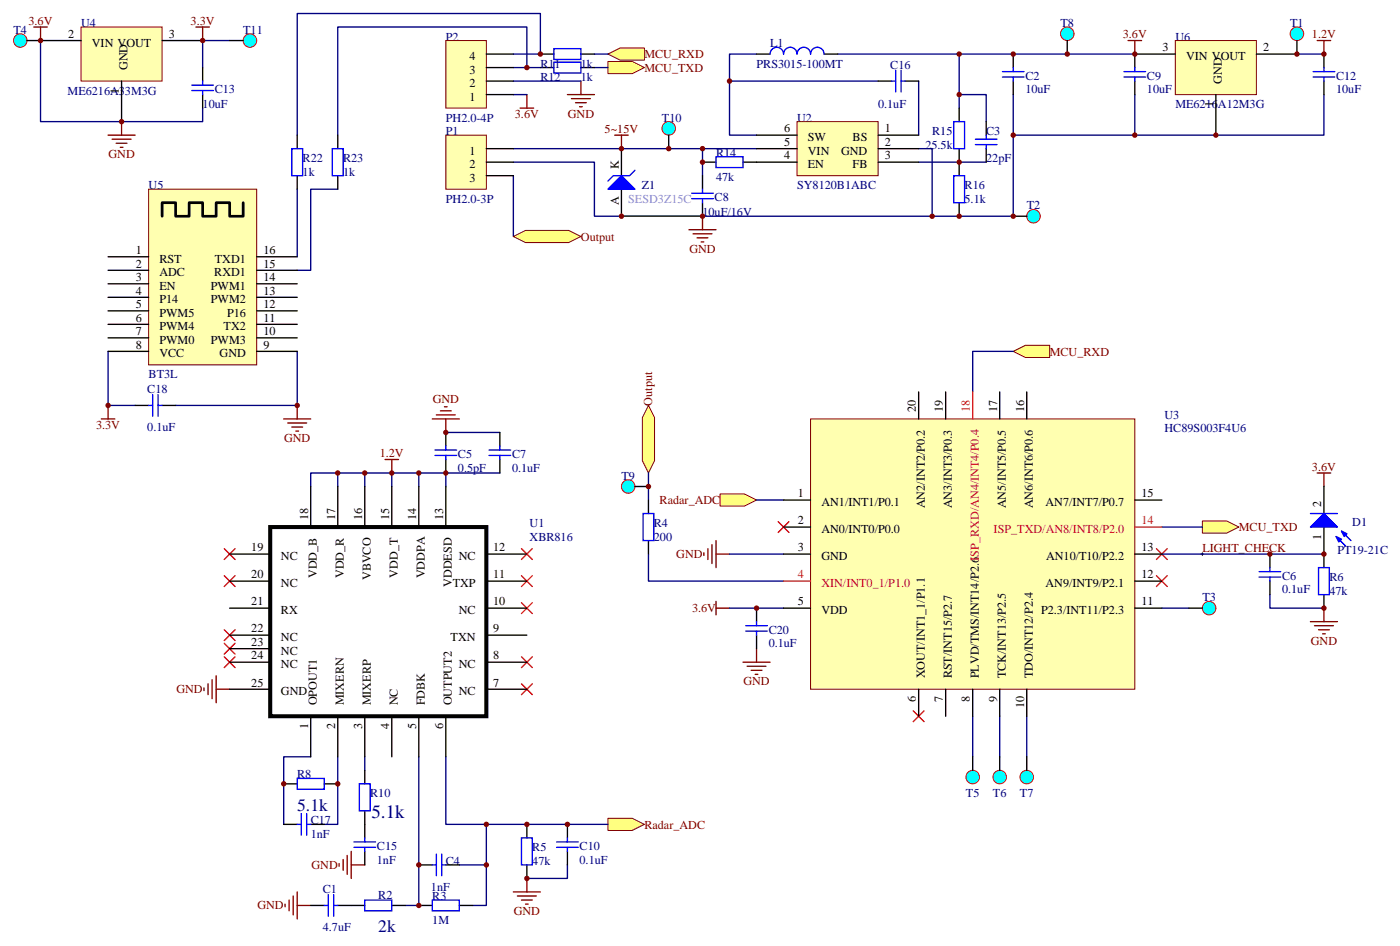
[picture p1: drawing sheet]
<svg xmlns="http://www.w3.org/2000/svg" width="366mm" height="247mm" viewBox="0 0 366 247" stroke-linecap="round" stroke-linejoin="round" font-family="sans-serif">
<g fill="none" stroke="#800000" stroke-width=".35">
<path d="M294.6 10.6h3.5M296.3 10.6v3.5M344 10.6h3.5M345.7 10.6v3.5M179.9 60h7.1M183.4 56.4v3.6M181 61h4.9M182 62.1h2.9M183.1 63.1h.7M100.5 119.9h3.6M102.3 119.9v3.6M112.9 109.4h7"/>
<path d="M113.9 108.3h5M115 107.2h2.8M116.1 106.2h.7M116.4 109.4v3.5M183.8 144.3v.7M184.9 143.2v2.9M185.9 142.2v4.9M187 144.6h3.5M187 141.1v7.1M187 157v3.5M187 158.8h3.5M345.7 158.8v3.5"/>
<path d="M53.3 179.6v.7M54.3 178.5v2.8M55.4 177.4v5M56.4 179.9h3.6M56.4 176.4v7M342.2 162.3h7M343.3 163.3h4.9M344.3 164.4h2.8M345.4 165.5h.7M74.4 236v.7M75.5 234.9v2.9M76.6 233.9v4.9"/>
<path d="M77.6 236.4h3.5M77.6 232.8v7.1M88.5 225.4v.7M89.6 224.4v2.8M90.7 223.3v4.9M91.7 225.8h3.5M91.7 222.2v7.1M134.1 232.8h7M135.1 233.9h5M136.2 234.9h2.8M137.2 236h.7M137.6 229.3v3.5"/>
</g>
<g fill="none" stroke="#000080" stroke-width=".35">
<path d="M197.6 14.1h-7.1v7.1h38.8M218.7 14.1h77.6M250.5 14.1v14.1M338.7 14.1h7M190.5 21.2v14.1h7.1M239.9 38.8h3.5v17.6M239.9 21.2v14.1M264.6 35.3h31.7M296.3 24.7v10.6h49.4v-10.6M134.1 45.9v15.8M116.4 112.9h14.1M88.2 123.5h-7.1v3.5"/>
<path d="M95.2 123.5v3.5M102.3 127v-3.5h7.1v3.5M102.3 123.5h-14.1v3.5M169.3 144.6v7.1h35.3M190.5 144.6h14.1M190.5 158.8h14.1M331.6 155.2v3.6h14.1M81.1 197.6h-7v17.6M88.2 197.6v17.6h-3.5M95.2 197.6v3.5M109.4 197.6v38.8h-3.6M116.4 197.6v17.6h10.6v21.2h-3.5"/>
<path d="M119.9 225.8h7.1M148.2 225.8v3.5h-10.6"/>
</g>
<g fill="#ffff80" stroke="#800000" stroke-width=".26">
<path d="M169.3 105.8l1.6 3.2v11.3l-1.6 3.2-1.6-3.2v-11.3z"/>
<path d="M134.1 61.7l3.1-1.6h11.3l3.2 1.6-3.2 1.6h-11.3z"/>
</g>
<path d="M160.5 35.3h3.5M162.3 35.3v3.5" fill="none" stroke="#800000" stroke-width=".35"/>
<g fill="#ffff80" stroke="#800000" stroke-width=".26">
<path d="M314 136h6.3l3.2 1.6-3.2 1.6h-6.3z"/>
<path d="M264.6 91.7l3.2-1.6h6.3v3.2h-6.3z"/>
</g>
<path d="M264.6 91.7h-10.6v10.6M303.4 137.6h10.6" fill="none" stroke="#000080" stroke-width=".35"/>
<g fill="#ffff80" stroke="#800000" stroke-width=".26">
<path d="M158.7 14.1l3.2-1.6h6.4v3.2h-6.4z"/>
<path d="M158.7 16.1h6.4l3.2 1.5-3.2 1.6h-6.4z"/>
</g>
<path d="M134.1 17.6h7" fill="none" stroke="#000080" stroke-width=".35"/>
<path d="M158.7 213.6h6.4l3.2 1.6-3.2 1.6h-6.4z" fill="#ffff80" stroke="#800000" stroke-width=".26"/>
<path d="M127 215.2h31.7" fill="none" stroke="#000080" stroke-width=".35"/>
<path d="M188 128.9h6.4l3.2 1.6-3.2 1.6h-6.4z" fill="#ffff80" stroke="#800000" stroke-width=".26"/>
<g fill="none" stroke="#000080" stroke-width=".35">
<path d="M10.6 10.6v21.2h42.3v-3.6M60 10.6h-7.1v7M134.1 14.1h7v-10.6h-63.5v31.8M137.6 17.6v-10.5h-49.4v28.2M155.2 14.1h3.5M155.2 17.6h3.5M134.1 38.8h63.5M134.1 21.2h17.6M134.1 24.7h3.5M183.4 38.8v7.1M250.5 24.7h7v7.1M264.6 24.7v31.7h-109.4v-14.1h-21.1"/>
<path d="M77.6 49.4v17.6M88.2 49.4h-7.1v21.2h-3.5M239.9 42.3h17.6M28.2 91.7v14.1h7.1M77.6 91.7v14.1h-31.7M109.4 123.5h7M130.5 123.5h-14.1v3.5M169.3 123.5v7M197.6 130.5h7M303.4 158.8h7M303.4 144.6h42.3M254 187v10.6"/>
<path d="M261.1 187v10.6M268.1 187v10.6"/>
</g>
<g fill="none" stroke="#f00" stroke-width=".35">
<path d="M203.2 136.2l2.8 2.8M206 136.2l-2.8 2.8M58.6 143.2l2.8 2.9M58.6 150.3l2.8 2.8M61.4 143.2l-2.8 2.9M61.4 150.3l-2.8 2.8M136.2 157.3l2.8 2.9M136.2 150.3l2.8 2.8M136.2 143.2l2.8 2.9M139 157.3l-2.8 2.9M139 150.3l-2.8 2.8M139 143.2l-2.8 2.9"/>
<path d="M302 150.3l2.8 2.8M302 143.2l2.8 2.9M304.8 150.3l-2.8 2.8M304.8 143.2l-2.8 2.9M58.6 164.4l2.8 2.8M58.6 167.9l2.8 2.8M58.6 171.4l2.8 2.9M61.4 164.4l-2.8 2.8M61.4 167.9l-2.8 2.8M61.4 171.4l-2.8 2.9M136.2 178.5l2.8 2.8M136.2 171.4l2.8 2.9"/>
<path d="M139 178.5l-2.8 2.8M139 171.4l-2.8 2.9M238.5 185.6l2.8 2.8M241.3 185.6l-2.8 2.8"/>
</g>
<g fill="none" stroke="#800000" stroke-width=".35">
<path d="M8.8 7.1h3.5M10.6 7.1v3.5M51.2 7.1h3.5M52.9 7.1v3.5M28.2 35.3h7.1M29.3 36.3h4.9M30.3 37.4h2.9M31.4 38.5h.7M31.7 31.8v3.5M135.8 28.2h3.5M137.6 24.7v3.5M148.2 24.7h7"/>
<path d="M149.2 25.8h5M150.3 26.8h2.8M151.3 27.9h.7M151.7 21.2v3.5M26.5 109.4h3.5M28.2 105.8v3.6M74.1 109.4h7M75.1 110.4h5M76.2 111.5h2.8M77.3 112.5h.7M77.6 105.8v3.6M344 123.5h3.5"/>
<path d="M345.7 123.5v3.5M194 172.9h7.1M195.1 173.9h4.9M196.1 175h2.9M197.2 176h.7M197.6 169.3v3.6"/>
</g>
<path d="M313.6 144.6h.7M314 144.3v.7" fill="none" stroke="#000" stroke-width=".26"/>
<g fill="none" stroke="#000" stroke-width=".35">
<path d="M296.3 14.1v3.5M296.3 21.2v3.5M116.4 112.9v3.5M116.4 119.9v3.6M197.6 158.8v3.5M197.6 165.8v3.5M81.1 236.4h3.6M88.2 236.4h7M102.3 236.4h3.5M109.4 236.4h3.5M109.4 225.8h3.5M116.4 225.8h3.5"/>
<path d="M119.9 236.4h3.6"/>
</g>
<g fill="none" stroke="#00f" stroke-width=".35">
<path d="M293.5 18.7h5.7M296.3 17.6v1.1M293.5 20.1h5.7M296.3 20.1v1.1M113.6 117.5h5.6M113.6 118.9h5.6M116.4 116.4v1.1M116.4 118.9v1M194.7 163.3h5.7M194.7 164.7h5.7M197.6 162.3v1M197.6 164.7v1.1"/>
<path d="M84.7 236.4h1M85.7 233.5v5.7M87.1 233.5v5.7M87.1 236.4h1.1M95.2 234.9h7.1v2.9h-7.1zM112.9 234.9h7v2.9h-7zM112.9 225.8h1M113.9 223v5.6M115.4 223v5.6M115.4 225.8h1"/>
</g>
<path d="M306.9 10.6h21.2v14.1h-21.2z" fill="#ffffb0" stroke="#800000" stroke-width=".26"/>
<g fill="none" stroke="#000" stroke-width=".35">
<path d="M197.6 14.1h3.5M215.2 14.1h3.5M264.6 14.1v3.5M296.3 14.1h10.6M328.1 14.1h10.6M345.7 14.1v3.5M229.3 21.2h3.5M236.4 21.2h3.5M250.5 28.2v3.6M250.5 38.8v7.1M264.6 21.2v3.5M317.5 24.7v10.6"/>
<path d="M345.7 21.2v3.5M183.4 45.9v3.5M183.4 52.9v3.5M183.4 42.3h3.6M194 42.3h3.6M250.5 52.9v3.5M130.5 112.9v3.5M130.5 119.9v3.6M81.1 127v10.6M88.2 127v10.6M95.2 127v10.6M102.3 127v10.6"/>
<path d="M109.4 127v10.6M116.4 127v10.6M345.7 127v7.1M345.7 137.6v10.6M60 151.7h10.6M60 158.8h10.6M60 144.6h10.6M127 151.7h10.6M127 158.8h10.6M127 144.6h10.6M345.7 155.2v3.6M60 165.8h10.6"/>
<path d="M60 169.3h10.6M60 172.9h10.6M60 179.9h10.6M127 165.8h10.6M127 172.9h10.6M127 179.9h10.6M81.1 187v10.6M88.2 187v10.6M95.2 187v10.6M102.3 187v10.6M109.4 187v10.6M116.4 187v10.6"/>
<path d="M74.1 204.6h3.5M74.1 215.2h3.5M81.1 215.2h3.6M84.7 204.6h3.5M95.2 201.1v3.5M95.2 211.7v7M95.2 222.2v3.6"/>
</g>
<g fill="none" stroke="#00f" stroke-width=".35">
<path d="M201.1 14.1a1.76 1.76 0 0 1 1.7-1.8 1.76 1.76 0 0 1 1.8 1.8 1.76 1.76 0 0 1 1.8-1.8 1.76 1.76 0 0 1 1.7 1.8 1.76 1.76 0 0 1 1.8-1.8 1.76 1.76 0 0 1 1.8 1.8 1.76 1.76 0 0 1 1.7-1.8 1.76 1.76 0 0 1 1.8 1.8M233.9 18.3v5.7M235.3 18.3v5.7M261.8 18.7h5.6M264.6 17.6v1.1M342.9 18.7h5.6M345.7 17.6v1.1M232.8 21.2h1.1M235.3 21.2h1.1M249.1 31.8h2.8v7h-2.8zM261.8 20.1h5.6M264.6 20.1v1.1"/>
<path d="M342.9 20.1h5.6M345.7 20.1v1.1M180.6 51.9h5.7M180.6 50.4h5.7M183.4 49.4v1M183.4 51.9v1M187 40.9h7v2.8h-7zM249.1 45.9h2.8v7h-2.8zM127.7 117.5h5.6M127.7 118.9h5.6M130.5 116.4v1.1M130.5 118.9v1"/>
<path d="M342.2 134.1h7M350.3 138.6l2.5 2.5M344.3 148.2h2.8v7h-2.8zM348.9 140.1l2.5 2.4M77.6 203.2h7.1v2.8h-7.1zM77.6 215.2h1.1M78.7 212.4v5.6M80.1 212.4v5.6M80.1 215.2h1M92.4 219.8h5.7M93.8 204.6h2.9v7.1h-2.9zM95.2 218.7v1.1"/>
<path d="M92.4 221.2h5.7M95.2 221.2v1"/>
</g>
<g fill="#00f" stroke="#00f" stroke-width=".35">
<path d="M342.2 137.6l3.5-3.5 3.5 3.5z"/>
<path d="M350.3 138.6l1.4 .7-.7 .8z"/>
<path d="M348.9 140.1l1.4 .7-.7 .7z"/>
</g>
<path d="M70.6 137.6h56.4v49.4h-56.4z" fill="none" stroke="#000" stroke-width="1.1"/>
<path d="M208.1 31.8h21.2v14.1h-21.2z" fill="#ffffb0" stroke="#800000" stroke-width=".26"/>
<path d="M197.6 35.3h10.5M197.6 38.8h10.5M229.3 35.3h10.6M229.3 38.8h10.6M197.6 42.3h10.5M229.3 42.3h10.6M331.6 144.6v3.6M331.6 151.7v3.5M137.6 215.2v3.5M148.2 215.2v3.5M137.6 225.8v3.5M148.2 222.2v3.6" fill="none" stroke="#000" stroke-width=".35"/>
<path d="M328.8 150.6h5.6M328.8 149.2h5.6M331.6 148.2v1M331.6 150.6v1.1M136.2 218.7h2.8v7.1h-2.8zM145.3 219.8h5.7M148.2 218.7v1.1M145.3 221.2h5.7M148.2 221.2v1" fill="none" stroke="#00f" stroke-width=".35"/>
<path d="M211.7 109.4h84.6v70.5h-84.6z" fill="#ffffb0" stroke="#800000" stroke-width=".26"/>
<g fill="none" stroke="#000" stroke-width=".35">
<path d="M141.1 17.6h3.5M141.1 14.1h3.5M151.7 17.6h3.5M151.7 14.1h3.5M257.5 31.8v3.5M257.5 38.8v3.5M239.9 102.3v7.1M246.9 102.3v7.1M261.1 102.3v7.1M268.1 102.3v7.1M169.3 130.5v3.6M204.6 130.5h7.1"/>
<path d="M204.6 137.6h7.1M296.3 130.5h7.1M169.3 141.1v3.5M204.6 144.6h7.1M204.6 158.8h7.1M296.3 144.6h7.1M296.3 158.8h7.1M296.3 151.7h7.1M239.9 179.9v7.1M246.9 179.9v7.1M254 179.9v7.1M261.1 179.9v7.1"/>
<path d="M268.1 179.9v7.1"/>
</g>
<path d="M254 102.3v7.1M296.3 137.6h7.1M204.6 151.7h7.1" fill="none" stroke="#ed0d21" stroke-width=".35"/>
<path d="M144.6 16.2h7.1v2.9h-7.1zM144.6 12.7h7.1v2.8h-7.1zM254.7 36.3h5.6M254.7 37.7h5.6M257.5 35.3v1M257.5 37.7v1.1M167.9 134.1h2.8v7h-2.8z" fill="none" stroke="#00f" stroke-width=".35"/>
<circle cx="338.7" cy="8.8" r="1.76" fill="#0ff" stroke="#bf0000" stroke-width=".26"/>
<path d="M338.7 10.6v3.5" fill="none" stroke="#000" stroke-width=".35"/>
<circle cx="269.9" cy="56.4" r="1.76" fill="#0ff" stroke="#bf0000" stroke-width=".26"/>
<path d="M264.6 56.4h3.5" fill="none" stroke="#000" stroke-width=".35"/>
<circle cx="254" cy="202.8" r="1.76" fill="#0ff" stroke="#bf0000" stroke-width=".26"/>
<path d="M254 197.6v3.5" fill="none" stroke="#000" stroke-width=".35"/>
<circle cx="261.1" cy="202.8" r="1.76" fill="#0ff" stroke="#bf0000" stroke-width=".26"/>
<path d="M261.1 197.6v3.5" fill="none" stroke="#000" stroke-width=".35"/>
<circle cx="268.1" cy="202.8" r="1.76" fill="#0ff" stroke="#bf0000" stroke-width=".26"/>
<path d="M268.1 197.6v3.5" fill="none" stroke="#000" stroke-width=".35"/>
<circle cx="315.7" cy="158.7" r="1.76" fill="#0ff" stroke="#bf0000" stroke-width=".26"/>
<path d="M310.4 158.8h3.6" fill="none" stroke="#000" stroke-width=".35"/>
<circle cx="278.7" cy="8.8" r="1.76" fill="#0ff" stroke="#bf0000" stroke-width=".26"/>
<path d="M278.7 10.6v3.5" fill="none" stroke="#000" stroke-width=".35"/>
<path d="M38.8 49.4h28.2v45.8h-28.2z" fill="#ffffb0" stroke="#800000" stroke-width=".26"/>
<g fill="none" stroke="#000" stroke-width=".35">
<path d="M28.2 67h10.6M28.2 70.6h10.6M28.2 74.1h10.6M28.2 77.6h10.6M67 67h10.6M67 70.6h10.6M67 74.1h10.6M67 77.6h10.6M28.2 81.1h10.6M28.2 84.7h10.6M28.2 88.2h10.6M28.2 91.7h10.6"/>
<path d="M67 81.1h10.6M67 84.7h10.6M67 88.2h10.6M67 91.7h10.6"/>
</g>
<path d="M63.5 52.9v3.5h-3.5v-3.5h-3.6v3.5h-3.5v-3.5h-3.5v3.5h-3.5v-3.5h-3.6v3.5" fill="none" stroke="#000" stroke-width=".71"/>
<path d="M21.2 7.1h21.1v14.1h-21.1z" fill="#ffffb0" stroke="#800000" stroke-width=".26"/>
<path d="M10.6 10.6h10.6M42.3 10.6h10.6M31.7 21.2v10.6" fill="none" stroke="#000" stroke-width=".35"/>
<path d="M116.4 35.3h10.6v14.1h-10.6z" fill="#ffffb0" stroke="#800000" stroke-width=".26"/>
<path d="M52.9 17.6v3.6M52.9 24.7v3.5M127 38.8h7.1M127 42.3h7.1M127 45.9h7.1M35.3 105.8h3.5M42.3 105.8h3.6" fill="none" stroke="#000" stroke-width=".35"/>
<path d="M50.1 23.6h5.6M50.1 22.2h5.6M52.9 21.2v1M52.9 23.6v1.1M38.8 105.8h1.1M39.9 103v5.7M41.3 103v5.7M41.3 105.8h1" fill="none" stroke="#00f" stroke-width=".35"/>
<path d="M116.4 10.6h10.6v17.6h-10.6z" fill="#ffffb0" stroke="#800000" stroke-width=".26"/>
<path d="M127 17.6h7.1M127 14.1h7.1M77.6 35.3v3.5M88.2 35.3v3.5M127 24.7h7.1M127 21.2h7.1M162.3 38.8v7.1M77.6 45.9v3.5M88.2 45.9v3.5M162.3 49.4v7" fill="none" stroke="#000" stroke-width=".35"/>
<path d="M76.2 38.8h2.8v7.1h-2.8zM86.8 38.8h2.8v7.1h-2.8zM165.8 44.4l-1.4 1.5h-4.2l-1.5 1.4" fill="none" stroke="#00f" stroke-width=".35"/>
<path d="M158.7 49.4l3.6-3.5 3.5 3.5z" fill="#00f" stroke="#00f" stroke-width=".35"/>
<circle cx="65.3" cy="10.6" r="1.76" fill="#0ff" stroke="#bf0000" stroke-width=".26"/>
<path d="M60 10.6h3.5" fill="none" stroke="#000" stroke-width=".35"/>
<circle cx="174.6" cy="33.5" r="1.76" fill="#0ff" stroke="#bf0000" stroke-width=".26"/>
<path d="M174.6 35.3v3.5" fill="none" stroke="#000" stroke-width=".35"/>
<circle cx="164" cy="127" r="1.76" fill="#0ff" stroke="#bf0000" stroke-width=".26"/>
<path d="M165.8 127h3.5" fill="none" stroke="#000" stroke-width=".35"/>
<circle cx="5.3" cy="10.6" r="1.76" fill="#0ff" stroke="#bf0000" stroke-width=".26"/>
<path d="M7.1 10.6h3.5" fill="none" stroke="#000" stroke-width=".35"/>
<path d="M162.3 56.4h21.1" fill="none" stroke="#008700" stroke-width=".35"/>
<g fill="#800000">
<circle cx="10.6" cy="10.6" r=".71"/>
<circle cx="28.2" cy="105.8" r=".71"/>
<circle cx="31.8" cy="31.7" r=".71"/>
<circle cx="52.9" cy="10.6" r=".71"/>
<circle cx="74.1" cy="204.6" r=".71"/>
<circle cx="77.6" cy="105.8" r=".71"/>
<circle cx="88.2" cy="204.6" r=".71"/>
<circle cx="88.2" cy="123.5" r=".71"/>
<circle cx="95.3" cy="123.5" r=".71"/>
<circle cx="102.3" cy="123.5" r=".71"/>
<circle cx="109.4" cy="236.4" r=".71"/>
<circle cx="109.4" cy="225.8" r=".71"/>
<circle cx="109.4" cy="123.5" r=".71"/>
<circle cx="116.4" cy="123.5" r=".71"/>
<circle cx="116.4" cy="112.9" r=".71"/>
<circle cx="127" cy="225.8" r=".71"/>
<circle cx="127" cy="215.2" r=".71"/>
<circle cx="137.6" cy="229.3" r=".71"/>
<circle cx="137.6" cy="215.2" r=".71"/>
<circle cx="137.6" cy="17.6" r=".71"/>
<circle cx="141.1" cy="14.1" r=".71"/>
<circle cx="148.2" cy="215.2" r=".71"/>
<circle cx="162.3" cy="56.4" r=".71"/>
<circle cx="162.3" cy="38.8" r=".71"/>
<circle cx="169.3" cy="127" r=".71"/>
<circle cx="174.6" cy="38.8" r=".71"/>
<circle cx="183.4" cy="56.4" r=".71"/>
<circle cx="183.4" cy="42.3" r=".71"/>
<circle cx="183.4" cy="38.8" r=".71"/>
<circle cx="190.5" cy="21.2" r=".71"/>
<circle cx="197.6" cy="158.7" r=".71"/>
<circle cx="243.4" cy="56.4" r=".71"/>
<circle cx="250.5" cy="56.4" r=".71"/>
<circle cx="250.5" cy="42.3" r=".71"/>
<circle cx="250.5" cy="24.7" r=".71"/>
<circle cx="250.5" cy="14.1" r=".71"/>
<circle cx="264.6" cy="56.4" r=".71"/>
<circle cx="264.6" cy="35.3" r=".71"/>
<circle cx="264.6" cy="14.1" r=".71"/>
<circle cx="278.7" cy="14.1" r=".71"/>
<circle cx="296.3" cy="35.3" r=".71"/>
<circle cx="296.3" cy="14.1" r=".71"/>
<circle cx="317.5" cy="35.3" r=".71"/>
<circle cx="331.6" cy="144.6" r=".71"/>
<circle cx="338.7" cy="14.1" r=".71"/>
<circle cx="345.7" cy="158.7" r=".71"/>
<circle cx="345.7" cy="144.6" r=".71"/>
<circle cx="345.7" cy="14.1" r=".71"/>
</g>
<text font-size="4.9" fill="#000080" x="97" y="213.4">5.1k</text>
<g font-size="4.6" fill="#000080">
<text x="77.6" y="211.7">5.1k</text>
<text x="98.8" y="243.4">2k</text>
</g>
<g font-size="3.2" fill="#000080">
<text x="3.5" y="8.8">T4</text>
<text x="21.2" y="7.1">U4</text>
<text x="63.5" y="8.8">T11</text>
<text x="116.4" y="10.6">P2</text>
<text x="276.9" y="7.1">T8</text>
<text x="306.9" y="10.6">U6</text>
<text x="336.9" y="7.1">T1</text>
<text x="141.1" y="17.6">R11</text>
<text x="151.7" y="17.6">1k</text>
<text x="197.6" y="17.6">PRS3015-100MT</text>
<text x="201.1" y="12.3">L1</text>
<text x="232.5" y="18">C16</text>
<text x="141.1" y="21.2">R12</text>
<text x="151.7" y="21.2">1k</text>
<text x="267.8" y="20.8">C2</text>
<text x="299.5" y="20.8">C9</text>
<text x="348.9" y="20.8">C12</text>
<text x="17.6" y="24.7">ME6216A33M3G</text>
<text x="52.9" y="28.2">10uF</text>
<text x="56.1" y="24.3">C13</text>
<text x="229.3" y="28.2">0.1uF</text>
<text x="267.8" y="24.3">10uF</text>
<text x="299.5" y="24.3">10uF</text>
<text x="306.9" y="28.2">ME6216A12M3G</text>
<text x="348.9" y="24.3">10uF</text>
<text x="116.4" y="35.3">P1</text>
<text x="116.4" y="31.8">PH2.0-4P</text>
<text x="172.9" y="31.8">T10</text>
<text x="208.1" y="31.8">U2</text>
<text x="243.4" y="35.3">R15</text>
<text x="257.5" y="35.3">C3</text>
<text x="187" y="40.9">R14</text>
<text x="241.7" y="38.8">25.5k</text>
<text x="79" y="45.9">1k</text>
<text x="79" y="42.3">R22</text>
<text x="89.6" y="45.9">1k</text>
<text x="89.6" y="42.3">R23</text>
<text x="187" y="47.3">47k</text>
<text x="257.5" y="42.3">22pF</text>
<text x="38.8" y="49.4">U5</text>
<text x="116.4" y="52.9">PH2.0-3P</text>
<text x="167.6" y="49.4">Z1</text>
<text x="186.6" y="52.6">C8</text>
<text x="208.1" y="49.4">SY8120B1ABC</text>
<text x="251.9" y="52.9">5.1k</text>
<text x="251.9" y="49.4">R16</text>
<text x="183.4" y="56.4">10uF/16V</text>
<text x="268.1" y="54.7">T2</text>
<text x="38.8" y="98.8">BT3L</text>
<text x="38.5" y="102.7">C18</text>
<text x="38.5" y="112.5">0.1uF</text>
<text x="304.1" y="112.9">HC89S003F4U6</text>
<text x="304.1" y="109.4">U3</text>
<text x="119.6" y="119.6">C5</text>
<text x="133.7" y="119.6">C7</text>
<text x="119.6" y="123.1">0.5pF</text>
<text x="133.7" y="123.1">0.1uF</text>
<text x="162.3" y="125.2">T9</text>
<text x="138.3" y="137.6">U1</text>
<text x="170.7" y="137.6">R4</text>
<text x="353.1" y="137.2">D1</text>
<text x="138.3" y="141.1">XBR816</text>
<text x="170.7" y="141.1">200</text>
<text x="349.2" y="144.6">PT19-21C</text>
<text x="334.8" y="154.9">0.1uF</text>
<text x="334.8" y="151.3">C6</text>
<text x="347.1" y="155.2">47k</text>
<text x="347.1" y="151.7">R6</text>
<text x="314" y="157">T3</text>
<text x="200.7" y="165.5">C20</text>
<text x="200.7" y="169">0.1uF</text>
<text x="77.6" y="203.2">R8</text>
<text x="96.7" y="208.1">R10</text>
<text x="252.2" y="208.1">T5</text>
<text x="259.3" y="208.1">T6</text>
<text x="266.3" y="208.1">T7</text>
<text x="81.1" y="215.2">C17</text>
<text x="81.1" y="218.7">1nF</text>
<text x="98.4" y="221.9">C15</text>
<text x="151.3" y="221.9">C10</text>
<text x="98.4" y="225.4">1nF</text>
<text x="116.4" y="225.8">C4</text>
<text x="139" y="225.8">47k</text>
<text x="139" y="222.2">R5</text>
<text x="151.3" y="225.4">0.1uF</text>
<text x="84.3" y="233.2">C1</text>
<text x="112.5" y="232.5">1nF</text>
<text x="98.8" y="234.6">R2</text>
<text x="112.9" y="234.9">R3</text>
<text x="84.3" y="243.1">4.7uF</text>
<text x="112.9" y="241.3">1M</text>
</g>
<g font-size="3.2" fill="#800000">
<text x="7.5" y="6.4">3.6V</text>
<text x="49.8" y="6.4">3.3V</text>
<text x="293.2" y="9.9">3.6V</text>
<text x="342.6" y="9.9">1.2V</text>
<text x="168.3" y="15.2">MCU_RXD</text>
<text x="168.3" y="18.8">MCU_TXD</text>
<text x="134.5" y="30.8">3.6V</text>
<text x="148.3" y="30.8">GND</text>
<text x="157.9" y="34.6">5~15V</text>
<text x="28.3" y="41.3">GND</text>
<text x="151.7" y="62.8">Output</text>
<text x="180" y="66">GND</text>
<text x="274.1" y="92.8">MCU_RXD</text>
<text x="113" y="105.2">GND</text>
<text x="170.3" y="105.9" transform="rotate(-90 170.3 105.9)">Output</text>
<text x="25.1" y="111.9">3.3V</text>
<text x="74.2" y="115.4">GND</text>
<text x="99.2" y="119.3">1.2V</text>
<text x="342.6" y="122.8">3.6V</text>
<text x="172.3" y="131.6">Radar_ADC</text>
<text x="323.5" y="138.7">MCU_TXD</text>
<text x="176.6" y="145.6">GND</text>
<text x="314" y="144">LIGHT_CHECK</text>
<text x="180.7" y="159.7">3.6V</text>
<text x="342.3" y="168.3">GND</text>
<text x="194.1" y="178.9">GND</text>
<text x="46.1" y="180.9">GND</text>
<text x="168.3" y="216.3">Radar_ADC</text>
<text x="81.3" y="226.7">GND</text>
<text x="67.2" y="237.3">GND</text>
<text x="134.2" y="238.9">GND</text>
</g>
<g font-size="3.2">
<text x="17.8" y="9.9">2</text>
<text x="44.1" y="9.9">3</text>
<text x="24" y="12.2">VIN VOUT</text>
<text x="122.6" y="15.7">4</text>
<text x="303.6" y="13.4">3</text>
<text x="309.7" y="15.7">VIN VOUT</text>
<text x="329.8" y="13.4">2</text>
<text x="33.3" y="18.3" transform="rotate(-90 33.3 18.3)">GND</text>
<text x="122.6" y="22.8">2</text>
<text x="122.6" y="19.2">3</text>
<text x="319.1" y="21.9" transform="rotate(-90 319.1 21.9)">GND</text>
<text x="31" y="24.5" transform="rotate(-90 31 24.5)">1</text>
<text x="122.6" y="26.3">1</text>
<text x="316.8" y="28" transform="rotate(-90 316.8 28)">1</text>
<text x="204.8" y="34.6">6</text>
<text x="231.1" y="34.6">1</text>
<text x="122.6" y="40.4">1</text>
<text x="204.8" y="41.6">4</text>
<text x="204.8" y="38.1">5</text>
<text x="211" y="40.4">VIN</text>
<text x="211" y="36.9">SW</text>
<text x="219.6" y="40.4">GND</text>
<text x="222.6" y="36.9">BS</text>
<text x="231.1" y="38.1">2</text>
<text x="231.1" y="41.6">3</text>
<text x="122.6" y="43.9">2</text>
<text x="122.6" y="47.4">3</text>
<text x="161.6" y="44.1" transform="rotate(-90 161.6 44.1)">K</text>
<text x="211" y="43.9">EN</text>
<text x="222.6" y="43.9">FB</text>
<text x="161.6" y="53.4" transform="rotate(-90 161.6 53.4)">A</text>
<text x="35.5" y="66.3">1</text>
<text x="35.5" y="69.8">2</text>
<text x="41.6" y="68.6">RST</text>
<text x="56.1" y="68.6">TXD1</text>
<text x="68.8" y="69.8">15</text>
<text x="68.8" y="66.3">16</text>
<text x="35.5" y="73.4">3</text>
<text x="35.5" y="76.9">4</text>
<text x="41.6" y="72.1">ADC</text>
<text x="41.6" y="75.7">EN</text>
<text x="55.1" y="75.7">PWM1</text>
<text x="56" y="72.1">RXD1</text>
<text x="68.8" y="76.9">13</text>
<text x="68.8" y="73.4">14</text>
<text x="35.5" y="80.4">5</text>
<text x="35.5" y="84">6</text>
<text x="41.6" y="79.2">P14</text>
<text x="41.6" y="82.7">PWM5</text>
<text x="55.1" y="79.2">PWM2</text>
<text x="59.3" y="82.7">P16</text>
<text x="68.8" y="84">11</text>
<text x="68.8" y="80.4">12</text>
<text x="35.5" y="87.5">7</text>
<text x="41.6" y="86.3">PWM4</text>
<text x="41.6" y="89.8">PWM0</text>
<text x="55.1" y="89.8">PWM3</text>
<text x="58.4" y="86.3">TX2</text>
<text x="68.8" y="87.5">10</text>
<text x="35.5" y="91">8</text>
<text x="41.6" y="93.3">VCC</text>
<text x="57.3" y="93.3">GND</text>
<text x="68.8" y="91">9</text>
<text x="239.2" y="107.6" transform="rotate(-90 239.2 107.6)">20</text>
<text x="246.2" y="107.6" transform="rotate(-90 246.2 107.6)">19</text>
<text x="260.3" y="107.6" transform="rotate(-90 260.3 107.6)">17</text>
<text x="267.4" y="107.6" transform="rotate(-90 267.4 107.6)">16</text>
<text x="208.3" y="129.8">1</text>
<text x="298.1" y="129.8">15</text>
<text x="80.4" y="135.8" transform="rotate(-90 80.4 135.8)">18</text>
<text x="87.5" y="135.8" transform="rotate(-90 87.5 135.8)">17</text>
<text x="94.5" y="135.8" transform="rotate(-90 94.5 135.8)">16</text>
<text x="101.6" y="135.8" transform="rotate(-90 101.6 135.8)">15</text>
<text x="108.7" y="135.8" transform="rotate(-90 108.7 135.8)">14</text>
<text x="115.7" y="135.8" transform="rotate(-90 115.7 135.8)">13</text>
<text x="208.3" y="136.9">2</text>
<text x="214.5" y="132.1">AN1/INT1/P0.1</text>
<text x="241.5" y="132.7" transform="rotate(-90 241.5 132.7)">AN2/INT2/P0.2</text>
<text x="248.5" y="132.7" transform="rotate(-90 248.5 132.7)">AN3/INT3/P0.3</text>
<text x="262.6" y="132.7" transform="rotate(-90 262.6 132.7)">AN5/INT5/P0.5</text>
<text x="269.7" y="132.7" transform="rotate(-90 269.7 132.7)">AN6/INT6/P0.6</text>
<text x="273" y="132.1">AN7/INT7/P0.7</text>
<text x="345" y="132.3" transform="rotate(-90 345 132.3)">2</text>
<text x="65.6" y="143.9">19</text>
<text x="128.8" y="143.9">12</text>
<text x="208.3" y="143.9">3</text>
<text x="214.5" y="139.2">AN0/INT0/P0.0</text>
<text x="298.1" y="143.9">13</text>
<text x="345" y="140.9" transform="rotate(-90 345 140.9)">1</text>
<text x="73.4" y="146.2">NC</text>
<text x="119.8" y="146.2">NC</text>
<text x="214.5" y="146.2">GND</text>
<text x="273.2" y="146.2">AN10/T10/P2.2</text>
<text x="65.6" y="151">20</text>
<text x="73.4" y="153.3">NC</text>
<text x="82.7" y="150.9" transform="rotate(-90 82.7 150.9)">VDD_B</text>
<text x="89.8" y="150.9" transform="rotate(-90 89.8 150.9)">VDD_R</text>
<text x="96.8" y="151.5" transform="rotate(-90 96.8 151.5)">VBVCO</text>
<text x="103.9" y="150.8" transform="rotate(-90 103.9 150.8)">VDD_T</text>
<text x="110.9" y="151" transform="rotate(-90 110.9 151)">VDDPA</text>
<text x="118" y="153.2" transform="rotate(-90 118 153.2)">VDDESD</text>
<text x="118.2" y="153.3">TXP</text>
<text x="128.8" y="151">11</text>
<text x="273" y="153.3">AN9/INT9/P2.1</text>
<text x="298.1" y="151">12</text>
<text x="65.6" y="158">21</text>
<text x="73.4" y="160.3">RX</text>
<text x="119.8" y="160.3">NC</text>
<text x="128.8" y="158">10</text>
<text x="208.3" y="158">5</text>
<text x="214.5" y="160.3">VDD</text>
<text x="271.9" y="160.3">P2.3/INT11/P2.3</text>
<text x="298.1" y="158">11</text>
<text x="65.6" y="165.1">22</text>
<text x="73.4" y="167.4">NC</text>
<text x="117.7" y="167.4">TXN</text>
<text x="128.8" y="165.1">9</text>
<text x="65.6" y="168.6">23</text>
<text x="65.6" y="172.2">24</text>
<text x="73.4" y="170.9">NC</text>
<text x="128.8" y="172.2">8</text>
<text x="65.6" y="179.2">25</text>
<text x="73.4" y="174.4">NC</text>
<text x="119.8" y="174.4">NC</text>
<text x="128.8" y="179.2">7</text>
<text x="241.5" y="177.1" transform="rotate(-90 241.5 177.1)">XOUT/INT1_1/P1.1</text>
<text x="248.5" y="177.1" transform="rotate(-90 248.5 177.1)">RST/INT15/P2.7</text>
<text x="255.6" y="177.1" transform="rotate(-90 255.6 177.1)">PLVD/TMS/INT14/P2.6ISP_RXD/AN4/INT4/P0.4</text>
<text x="262.6" y="177.1" transform="rotate(-90 262.6 177.1)">TCK/INT13/P2.5</text>
<text x="269.7" y="177.1" transform="rotate(-90 269.7 177.1)">TDO/INT12/P2.4</text>
<text x="73.4" y="181.5">GND</text>
<text x="82.7" y="184.1" transform="rotate(-90 82.7 184.1)">OPOUT1</text>
<text x="89.8" y="184.1" transform="rotate(-90 89.8 184.1)">MIXERN</text>
<text x="96.8" y="184.1" transform="rotate(-90 96.8 184.1)">MIXERP</text>
<text x="103.9" y="184.1" transform="rotate(-90 103.9 184.1)">NC</text>
<text x="110.9" y="184.1" transform="rotate(-90 110.9 184.1)">FDBK</text>
<text x="118" y="184.1" transform="rotate(-90 118 184.1)">OUTPUT2</text>
<text x="119.8" y="181.5">NC</text>
<text x="239.2" y="183.3" transform="rotate(-90 239.2 183.3)">6</text>
<text x="246.2" y="183.3" transform="rotate(-90 246.2 183.3)">7</text>
<text x="253.3" y="183.3" transform="rotate(-90 253.3 183.3)">8</text>
<text x="260.3" y="183.3" transform="rotate(-90 260.3 183.3)">9</text>
<text x="267.4" y="184.9" transform="rotate(-90 267.4 184.9)">10</text>
<text x="80.4" y="190.3" transform="rotate(-90 80.4 190.3)">1</text>
<text x="87.5" y="190.3" transform="rotate(-90 87.5 190.3)">2</text>
<text x="94.5" y="190.3" transform="rotate(-90 94.5 190.3)">3</text>
<text x="101.6" y="190.3" transform="rotate(-90 101.6 190.3)">4</text>
<text x="108.7" y="190.3" transform="rotate(-90 108.7 190.3)">5</text>
<text x="115.7" y="190.3" transform="rotate(-90 115.7 190.3)">6</text>
</g>
<text font-size="3.2" fill="#f0f" x="164" y="52.9">SESD3Z15C</text>
<g font-size="3.2" fill="#ee0e22">
<text x="253.3" y="107.6" transform="rotate(-90 253.3 107.6)">18</text>
<text x="298.1" y="136.9">14</text>
<text x="259.5" y="139.2">ISP_TXD/AN8/INT8/P2.0</text>
<text x="208.3" y="151">4</text>
<text x="214.5" y="153.3">XIN/INT0_1/P1.0</text>
</g>
</svg>
